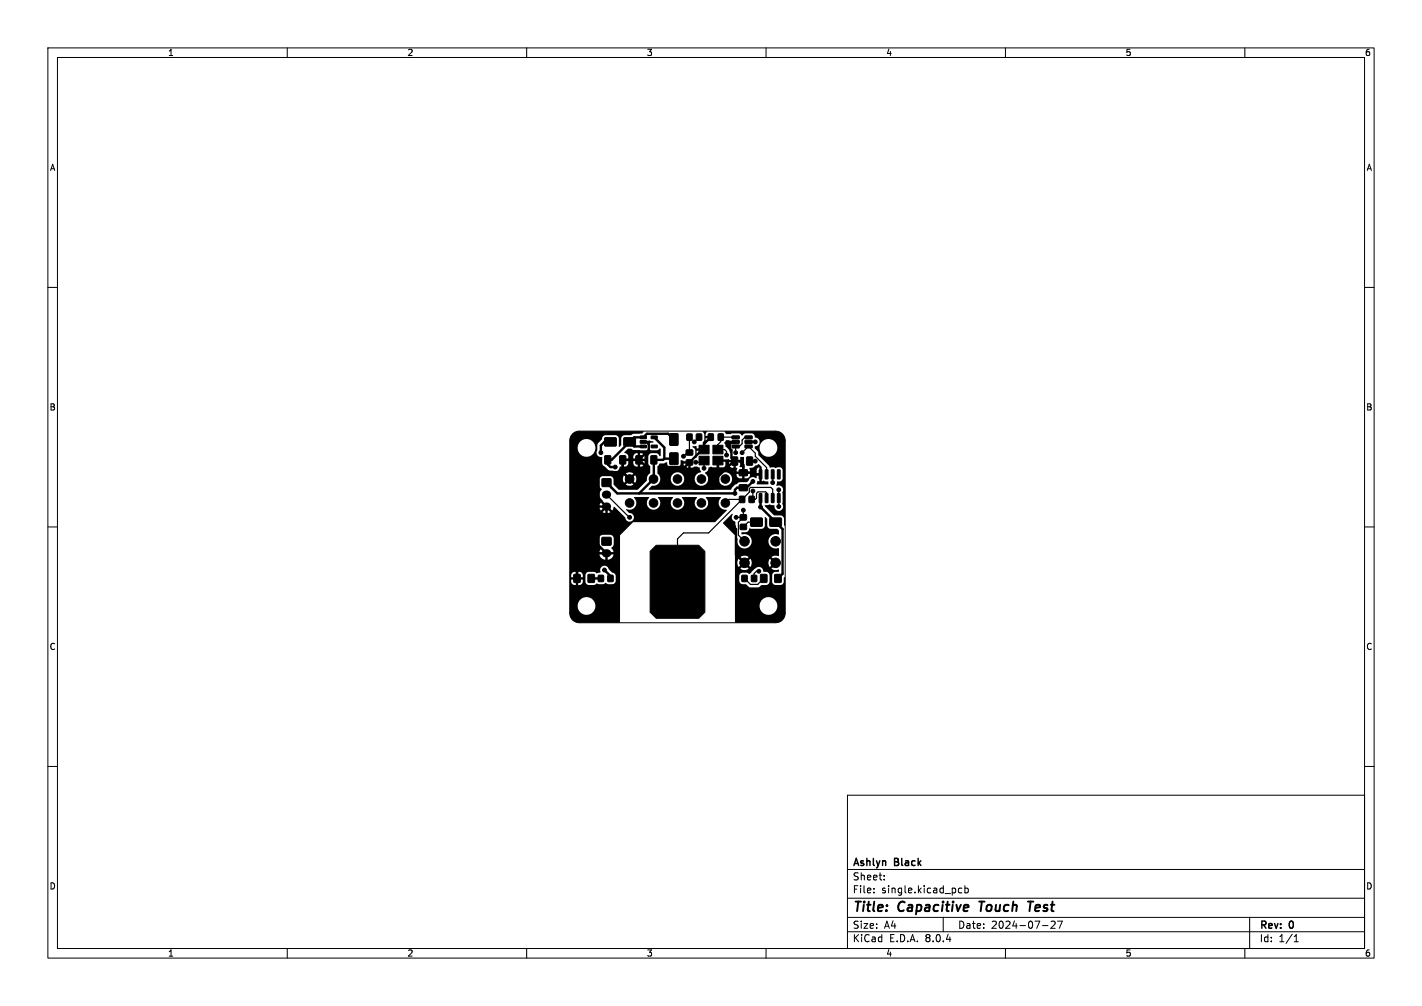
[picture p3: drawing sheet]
<svg xmlns="http://www.w3.org/2000/svg" width="297mm" height="210mm" viewBox="0 0 297 210" stroke-linecap="round" stroke-linejoin="round" font-family="sans-serif">
<g fill="none" stroke="#000" stroke-width=".21">
<path d="M10 10h277v190h-277zM12 12h273v186h-273zM60 10v2M110 10v2M160 10v2M210 10v2M260 10v2M10 60h2M285 60h2M119.6 90.6l.6-.4 .8-.2h41a2 2 0 0 1 2 2v36a2 2 0 0 1-2 2h-41a2 2 0 0 1-2-2v-36l.1-.7zM10 110h2M285 110h2"/>
<path d="M10 160h2M285 160h2M177 166h108v32h-108zM60 198v2M110 198v2M160 198v2M177 194.5h108M177 191.5h108M177 187.5h108M177 181.5h108M182.5 186.3v.1M182.5 185.5v.1"/>
<path d="M184.7 183.6v.1M184.7 182.8v.1M197 191.5v3M200.2 186.1l.3 .3 .4-.1M200.9 185.5l-.4-.1-.3 .3M201.5 185.5l.5-.1 .2 .3-.1 .6h-.6M201.5 184.9v1.5M210 198v2M217.7 193.2h1.2M219.5 192.4l.6-.1 .3 .4-.9 1.1h.9M220.9 192.3h1l-.7 1.5M260 198v2"/>
<path d="M261 191.5v6.5M270.3 196.6h.9M270.3 195.5l.4-.4v1.5"/>
</g>
<path d="M204.5 188.2h1.1M205.1 188.2l-.3 2M214.7 188.2h1.1M215.3 188.2l-.3 2" fill="none" stroke="#000" stroke-width=".4"/>
<g fill="#000" stroke="#000" stroke-width=".21">
<path d="M126.3 95.2h1.2v1.6h-1.2zM125.8 100h1.8v1.5h-1.8zM126.3 91.4h2.4v1.7h-2.4zM129.5 95.2h1.2v1.6h-1.2zM130.3 91.4h2.4v1.7h-2.4zM133.7 91h1.2l.1 .5-1.2 .1zM133.7 92h1.2l.1 .5h-1.2zM133.7 92.9h1.2l.1 .5-1.2 .1zM132.8 95.2h1.2v1.6h-1.2zM136 92.9h1.2l.1 .5-1.2 .1zM136 91h1.2l.1 .5-1.2 .1zM136 95.2h1.2v1.6h-1.2z"/>
<path d="M139.9 90.6h1.7v2.3h-1.7zM139.9 94.6h1.7v2.3h-1.7zM143.5 90.6h1v1.3h-1zM143.3 96h1.4v1.1h-1.4zM143.3 93.9h1.4v1.1h-1.4zM145.5 90.6h1v1.3h-1zM146 95.3h2.1v1.8h-2.1zM146 93h2.1v1.7h-2.1zM147.9 90.6h1.1v1.3h-1.1zM148.9 95.3h2.1v1.8h-2.1zM148.9 93h2.1v1.7h-2.1zM150 90.6h1.1v1.3h-1.1z"/>
<path d="M152.9 91h1.4l.1 .5-1.4 .1zM152.9 92l1.4-.1 .1 .6-1.4 .1zM152.9 92.9h1.4l.1 .5-1.4 .1zM152.8 95.4h1.2v1.7h-1.2zM154.4 98.1h1.7v1.2h-1.7zM155.6 92.9h1.4l.1 .5-1.4 .1zM155.6 92l1.4-.1 .1 .6-1.4 .1zM155.6 91h1.4l.1 .5-1.4 .1zM156 95.4h1.2v1.7h-1.2zM125.7 112.2h1.9v1.6h-1.9zM135.8 115.1l1.3-1.3h8.8l1.3 1.3v12.7l-1.3 1.3h-8.8l-1.3-1.3zM154.4 101.2h1.7v1.2h-1.7z"/>
<path d="M154.6 109.5h1.3v1h-1.3zM154.6 107.5h1.3v1h-1.3zM154.5 103.6h1v1.3h-1zM156.8 108.2h2.4v1.6h-2.4zM156.5 103.6h1v1.3h-1zM158.6 103l.5 .1v1.8h-.5zM158.6 98.1h.5v1.9l-.5-.1zM159.9 103l.5 .1-.1 1.8h-.5zM159.9 98.1h.5l-.1 1.9-.5-.1zM160.8 108.2h2.4v1.6h-2.4zM161.1 103l.6 .1-.1 1.8h-.5zM161.1 98.1h.6l-.1 1.9-.5-.1z"/>
<path d="M162.4 103l.5 .1v1.8h-.5zM162.4 98.1h.5v1.9l-.5-.1zM119.9 119.9h1.3v1.7h-1.3zM122.8 119.9h1.3v1.7h-1.3zM125 120.1h1v1.3h-1zM127 120.1h1v1.3h-1zM155 120.1h1v1.3h-1zM157 120.1h1v1.3h-1zM158.9 119.9h1.3v1.7h-1.3zM161.8 119.9h1.3v1.7h-1.3z"/>
<circle cx="125.5" cy="94.5" r=".4"/>
<circle cx="128.5" cy="97.5" r=".4"/>
<circle cx="131.5" cy="100" r=".9"/>
<circle cx="135" cy="97.5" r=".4"/>
<circle cx="136.5" cy="100" r=".9"/>
<circle cx="138.3" cy="97.5" r=".4"/>
<circle cx="141.5" cy="100" r=".9"/>
<circle cx="142.8" cy="95.3" r=".4"/>
<circle cx="145" cy="92.3" r=".4"/>
<circle cx="145.3" cy="96.5" r=".4"/>
<circle cx="146.5" cy="100" r=".9"/>
<circle cx="147" cy="97.8" r=".4"/>
<circle cx="151.5" cy="100" r=".9"/>
<circle cx="151.7" cy="95" r=".4"/>
<circle cx="153.6" cy="94.5" r=".4"/>
<circle cx="155" cy="94.5" r=".4"/>
<circle cx="157.7" cy="96.3" r=".4"/>
<circle cx="157.7" cy="92.3" r=".4"/>
<circle cx="163.3" cy="96.3" r=".4"/>
<circle cx="126.2" cy="119" r=".4"/>
<circle cx="130" cy="109" r=".4"/>
<circle cx="131.5" cy="105" r=".9"/>
<circle cx="131.5" cy="108" r=".4"/>
<circle cx="136.5" cy="105" r=".9"/>
<circle cx="141.5" cy="105" r=".9"/>
<circle cx="146.5" cy="105" r=".9"/>
<circle cx="151.5" cy="105" r=".9"/>
<circle cx="153.3" cy="110" r=".4"/>
<circle cx="153.5" cy="103" r=".4"/>
<circle cx="153.7" cy="108" r=".4"/>
<circle cx="155.2" cy="106.5" r=".4"/>
<circle cx="155.5" cy="113" r="1"/>
<circle cx="155.5" cy="117.5" r="1"/>
<circle cx="157.2" cy="102.5" r=".4"/>
<circle cx="157.3" cy="100.5" r=".4"/>
<circle cx="158.5" cy="119.2" r=".4"/>
<circle cx="158.8" cy="105.8" r=".4"/>
<circle cx="161.4" cy="100.8" r=".4"/>
<circle cx="162" cy="113" r="1"/>
<circle cx="162" cy="117.5" r="1"/>
<circle cx="162.7" cy="105.8" r=".4"/>
<circle cx="162.7" cy="102.2" r=".4"/>
</g>
<path d="M126.5 115.5h.3M126.5 103.2h.3M126.5 105.8h.3" fill="none" stroke="#000" stroke-width="1.7"/>
<g fill="none" stroke="#000" stroke-width=".5">
<path d="M127.5 92.3h-1.3l-.7 .7v1.5M130.1 98.6h-4.2l-.9 .9v4.6l5 4.9M130.1 98.6l1.4 1.4M131.5 92.3l1 .9h1.9M134.4 92.3h.6l.5 .4v1.2l-2.1 2.1M135 97.5l-1.5-1.5h-3.4v2.6M136.6 91.3l2.2 2.1v2.4M138.2 97.5h4.8M138.8 95.8l-.3 .2h-1.9v3.9l-3.1 3.1M138.8 95.8h2M140.8 91.7l-1.3-1.2h-4.4l-.7 .8h-1.9l-4.7 4.7h-.9v.9l.6 .6h1M148.5 91.3l-1.5 1.4v1.1h-.3l-3.7 3.7"/>
<path d="M149.9 96.1l.1 4.9-1 1h-4l-1-1v-2.5l-1-1M153.6 92.3h-.7l-.5 .5v.8l.4 .4v1.6l.6 .7M156.3 92.3h1.5M156.6 96.3h1.1M158.8 99h-1.5l-.4-.3h-1.7v-1.7l-.7-.7h-1.3l-3.2 3.2M125 113.8l-4.5 4.5v2.5M125 113.8l1.7 1.7M126.2 119l1.3 1.2v.6M126.8 105.8l-1.8 1.6v6.4M153.2 110l.5 .5v5.2l1.8 1.8M157.2 100.5l-1.3 1.3h-2l-.4 .4v.8h-24.6l-2.2-2.2M158.8 104v1.8l4.7 4.7v9.3l-1 1"/>
<path d="M123.5 120.8h2"/>
</g>
<g fill="none" stroke="#000" stroke-width=".25">
<path d="M144 91.3v3.2h-.5l-.7 .8M145.3 96.5h1.4l.3-.4v1.7M146 91.3h.1M146 91.3l-1 1M153.6 91.3h-3.1v.9l-.6 .6v1h1.4l.5 .5v.7M155 94.5l1.3-1.3 1.5 1.4v.7l2.3 2.3v1.4M156.3 91.3h-.7l-.6 .6v.7l-.6 .6h-.8v1.3M161.4 99v1.8M126.7 103.2l4.8 4.8M153.8 108h1.4M155 104.2h-2.8l-.7 .8M155.2 108l-1 1v2.7l1.3 1.3"/>
<path d="M155.2 106.5v1.5M157 104v.2M157.2 102.5v1.5l-.2 .2M158 109h-1.8l-1 1M158.5 119.2h-.5l-.5 .6v1M160.1 104v-1.1l-.2-.2h-1.6l-.3 .3v1l-.2 .2h-.8M161.4 104v-1.9l-.4-.3h-4.2l-.3 .2v.8l-8.5 8.4h-5.2l-1.3 1.3v10.2M162.7 102.2v3.6M155.5 120.8l1.3 1.2h1.5l1.2-1.2"/>
</g>
<path d="M119.6 90.6l.7-.5 .6-.1h13.4l.1 .1-.3 .4h-1.7l-.6 .3h-1.3l-.5 .2-.2 .4-.1 1.5-.3 .4-.2-.1v-1.8l-.2-.4-.5-.2-2.2 .1a.89 .89 0 0 0-.6 .8l-.9 .9-.1 1.4a.96 .96 0 0 0 .1 1.1 .96 .96 0 0 0 1 .3v1.4l.1 .3 1.2 1.1 .9 .1a.99 .99 0 0 0 1.5-.9h.1a1.32 1.32 0 0 0 1.6-.4v-.3l1.1 .1a1.03 1.03 0 0 0 1.4 .6 .85 .85 0 0 0 .9-1.1h-.9v1.1h-.5v-1.1h-.9v.4h-1.1v-.4h-.9v1.1h-.5l.1-1.6h1.3v-.5h1.1v.5h2.3a.85 .85 0 0 0-.9-1.2v1.2h-.5v-1.2l-.6 .2-.3 .5h-1.1a.95 .95 0 0 0-.8-.8l.8-.8h.6l.6 .3h1.4h1.2l.5-.3 .6 .3h1.2l.5-.4 .2 .1-.1 1.5h-.1l-.5-.5-1.2-.1a.74 .74 0 0 0-.7 .7v1.5l.4 .6-.1 1.4a1.58 1.58 0 0 0-.6 1.6l-1.9 1.8h-3.9l-1.1-1.1-.1-1.1h2l.2 .8 .8-.7 .3 .3-.7 .8a1.4 1.4 0 0 0 1.6 0l-.7-.8 .3-.3 .8 .7v-.1l.2-.7-.2-.8-.8 .7-.3-.3 .7-.8a1.39 1.39 0 0 0-1.6 0l.7 .8-.3 .3-.8-.7-.2 .8h-2l-.2-.4-.4-.2h-1.6l-.4 .2-.3 .4v1.4l.5 .8a1.49 1.49 0 0 0 .2 2.3l-.5 .5-.2 .5h1.1v.5l-1.1 .1a1.35 1.35 0 0 0 1.2 1v-.9h.5v.9h.2a1.63 1.63 0 0 0 1.1-1.3l2.4 2.3a.91 .91 0 0 0 1 .8 .91 .91 0 0 0 .8-1.1 .91 .91 0 0 0-1-.7l-.6-.6 .1-.2a1.41 1.41 0 0 0 1.8-.5 1.41 1.41 0 0 0-.3-1.8l.1-.2h3l.1 .1a1.41 1.41 0 0 0-.2 2 1.41 1.41 0 0 0 2.1 .1 1.41 1.41 0 0 0-.1-2l.1-.2h3l.1 .1a1.41 1.41 0 0 0-.2 2 1.41 1.41 0 0 0 2.1 .1 1.41 1.41 0 0 0-.1-2l.1-.2h3l.1 .1a1.41 1.41 0 0 0-.2 2 1.41 1.41 0 0 0 2.1 .1 1.41 1.41 0 0 0-.1-2l.1-.2h3l.1 .1a1.47 1.47 0 0 0-.4 1.7 1.47 1.47 0 0 0 1.6 .8l-2.5 2.6h-17.1l-2.7 2.8v18.1l-8.5 .1a1.99 1.99 0 0 1-2-2v-1.6h1.6a1.85 1.85 0 0 0 2.6 1.8 1.85 1.85 0 0 0 .5-3.1 1.85 1.85 0 0 0-3 1l-.1 .3h-1.6v-5h.3a.78 .78 0 0 0 1 .7 1.06 1.06 0 0 0 1.4-.6v-.5h-.9v1.1h-.5v-1.1h-1v.4h-.3v-1.3h.3v.4h2.4v-.4h.6v1.4l.3 .5 .4 .1h1.3a.51 .51 0 0 1 .8-.1l.9-.1 .5-.2 .5 .2 .9 .1a.74 .74 0 0 0 .7-.8v-1.1a.86 .86 0 0 0-.8-.6l-.7-.7a.93 .93 0 0 0-1.2-.6 .93 .93 0 0 0-.5 1.3l-.4 .1a.65 .65 0 0 1-.9-.2h-1.1a.74 .74 0 0 0-.7 .7h-.6l-.3-.6-.6-.1v1.1h-.5v-1.1a.78 .78 0 0 0-1 .7h-.3v-7.7h6.2v1.4l.5 .6-.5 .8h1v.6h-1a1.34 1.34 0 0 0 1.2 1v-.9h.5v.9a1.35 1.35 0 0 0 1.3-1h-1.1v-.6h1.1l-.5-.8 .5-.7v-1.5l-.5-.5h-1.9l-.5 .2-.1 .5h-6.2v-19h1.6v.2a1.85 1.85 0 0 0 2.9 1.5 1.85 1.85 0 0 0 0-3.2 1.85 1.85 0 0 0-2.9 1.5h-1.6v-1.8zM134.1 92.2l1.6-.3 .8 .3-.8 .4-1.5-.2zM146.8 90h.8l-.2 1h1.3v.4l-1.3 .1 .2 .8-.3 .1v1.6l-1.8 .1v1.4l-.5 .1-.1-.1 .3-.5v-1l-.1-.3-.4-.3-.1-.2 .9-.1v.5h1.3v-1.3l.3-.5v-1.2zM151.6 91.9h.6l.7 .2 1 .1-.1 .2-1.4 .1v1l.4 .6-.1 .5-.3-.2-.2-.5-.7-.7-.3-.8zM137.7 96.8l1.6-.2a.8 .8 0 0 0 .8 .9h1.5l.3-.2 .2-.4h.7a.79 .79 0 0 0 1 .7v-.8l-1.7 .1 .1-.8 .6 .2h1.4v1.3h.4a1.06 1.06 0 0 1 1.5 .2l.3 .8a1.41 1.41 0 0 0-1.3 1.5 1.41 1.41 0 0 0 1.4 1.3 1.41 1.41 0 0 0 1.4-1.4h2.2v.2a1.4 1.4 0 0 0 2 1.1 1.4 1.4 0 0 0 .5-2.2h1.3l.1 .5 .3 .2h1.2a.85 .85 0 0 0 1.1-.9h-1.1v.9h-.5v-.9h-1.1v.2h-1.3a1.41 1.41 0 0 0-1.6-.4 1.41 1.41 0 0 0-.9 1.3h-2.2l-.2-.7-.5-.6a1.39 1.39 0 0 0 .9-1.1l.4-.2 .4 .1h2.2l.3-.2 .1-.3h.8a.77 .77 0 0 0 .9 .7h.8l-.1 .7h1.1v-.9h-.5l.1-1h-.9v1.2h-.5v-1.2h-.9v.5h-.8v-.6h-1.3v1.1h-.5v-1.5l2.5-.2 .1 .2h2.3l.1-.6h.6l.1 1.7 .2 .3-.1 1h1.1v-.3h1.4v.7h.6v-1.2l-.4 .2-.2 .3h-1.4l-.1-.3 .8-.2 .4-.4 .8-.3 .6 .6v3l.4-.2 .9 .2 .1 .5-2.4 .1 .1-.7 .4 .1v-1.2h-.6v.5h-.2a.92 .92 0 0 0-1.5 .6l-.3 .2-1.7 .1-.8 .5-.9 1h-17.1l.6-.8h.5a1.42 1.42 0 0 0 1.3-1.4h2.2v.2a1.41 1.41 0 0 0 2.2 .9 1.41 1.41 0 0 0-.2-2.4 1.41 1.41 0 0 0-2 1.3h-2.2l-.2-.7-.4-.5v-1.4zM151.4 90h10.6a2.01 2.01 0 0 1 2 2v17.6l-.1 .2-.1-1.5a.74 .74 0 0 0-.8-.7h-1.4l-1.9-2 .1-.2 .9-.1 1 .2a.96 .96 0 0 0 1.1 1.1 .96 .96 0 0 0 .6-1.5v-2.2a1 1 0 0 0 0-1.2 1 1 0 0 0-1.2-.3l.1-.9h.8l.3-.4v-2.2l-.5-.3-.9 .1-.4-.2-.8 .1-.2-.4-2.2-2.2-.1-.7-.7-.7v-.2h1a1.85 1.85 0 0 0 2.6 1.8 1.85 1.85 0 0 0 .5-3.1 1.85 1.85 0 0 0-3 1l-.1 .3h-1l.1-.2a.97 .97 0 0 0 1-1 .97 .97 0 0 0-1.1-.9v-.1a.66 .66 0 0 0-.6-.7h-1.4l-.7 .4-.5-.4-2.7 .1zM152.8 107.3h.2a1.11 1.11 0 0 0 .6 1.7v2.6l-.1 .1-2.5-2.5zM153.5 112.1h.2l.4 .4a1.52 1.52 0 0 0 1.3 2 1.52 1.52 0 0 0 1.6-1.8 1.52 1.52 0 0 0-2.1-1.2v-.4h.8a.92 .92 0 0 0 .8-.8l2.5 .1 .5-.2 .2-.4v-1.8l.2-.1 .3 .4v1.4l.2 .4 .4 .3h1.6l.3 .4-.1 .8a1.55 1.55 0 0 0-2.1 1.4 1.55 1.55 0 0 0 2.2 1.4v1.6l-.1 .1a1.49 1.49 0 0 0-1.5 .2l.7 .7-.3 .3-.7-.7-.2 .4-.1 .7 .3 .7 .7-.7 .3 .3-.7 .7a1.83 1.83 0 0 0 1.6 .2l-.1 .5h-.9l-.4 .4v1.7l.3 .5 .3 .1h1.4l.4-.6v-.9l.3-.1v7.5a1.99 1.99 0 0 1-2 2l-8.5-.1v-3.5h5.1a1.85 1.85 0 0 0 2.6 1.8 1.85 1.85 0 0 0 .5-3.1 1.85 1.85 0 0 0-3 1l-.1 .3h-5.1v-6.2h.9v1.2l.4 .5 1 .1 .8 .6h1.7l.7-.5h1.3l.4-.6v-1.7l-.4-.4-.9-.1a1.02 1.02 0 0 0-.8-.9 1.02 1.02 0 0 0-1.1 .5l-.4 .4a.71 .71 0 0 1-1.2 .2l-1.1 .1-.2 .2-.2 .4h-.9v-2.7h.5l.3 .9 .7-.7 .3 .3-.6 .8a1.49 1.49 0 0 0 1.7-.1l-.7-.7 .3-.3 .7 .7 .2-.4 .1-.7-.3-.7-.7 .7-.3-.3 .7-.7a1.49 1.49 0 0 0-1.8 0l.7 .7-.3 .3-.7-.7-.3 .9h-.5z" fill="#000"/>
<g font-size="2.8">
<text x="178" y="190.9">Title:</text>
<text x="187.7" y="190.9">Capacitive</text>
<text x="205.4" y="190.9">Touch</text>
<text x="216.4" y="190.9">Test</text>
</g>
<g font-size="2.1">
<text x="178" y="184">Sheet:</text>
<text x="178" y="181.2">Ashlyn</text>
<text x="186.9" y="181.2">Black</text>
<text x="178" y="186.7">File:</text>
<text x="184.1" y="186.7">single.kicad_pcb</text>
<text x="178" y="196.9">KiCad</text>
<text x="178" y="194.1">Size:</text>
<text x="184.7" y="194.1">A4</text>
<text x="185.7" y="196.9">E.D.A.</text>
<text x="193.3" y="196.9">8.0.4</text>
<text x="200" y="194.1">Date:</text>
<text x="207" y="194.1">2024-07-27</text>
<text x="263" y="194.3">Rev:</text>
<text x="263" y="196.9">Id:</text>
<text x="267.1" y="196.9">1/1</text>
<text x="269.4" y="194.3">0</text>
</g>
<g font-size="1.8">
<text x="35" y="11.9">1</text>
<text x="85" y="11.9">2</text>
<text x="135" y="11.9">3</text>
<text x="185" y="11.9">4</text>
<text x="235" y="11.9">5</text>
<text x="285" y="11.9">6</text>
<text x="10.3" y="35.9">A</text>
<text x="285.4" y="35.9">A</text>
<text x="10.3" y="85.9">B</text>
<text x="285.3" y="85.9">B</text>
<text x="10.3" y="135.9">C</text>
<text x="285.3" y="135.9">C</text>
<text x="10.3" y="185.9">D</text>
<text x="285.3" y="185.9">D</text>
<text x="35" y="199.9">1</text>
<text x="85" y="199.9">2</text>
<text x="135" y="199.9">3</text>
<text x="185" y="199.9">4</text>
<text x="235" y="199.9">5</text>
<text x="285" y="199.9">6</text>
</g>
</svg>
